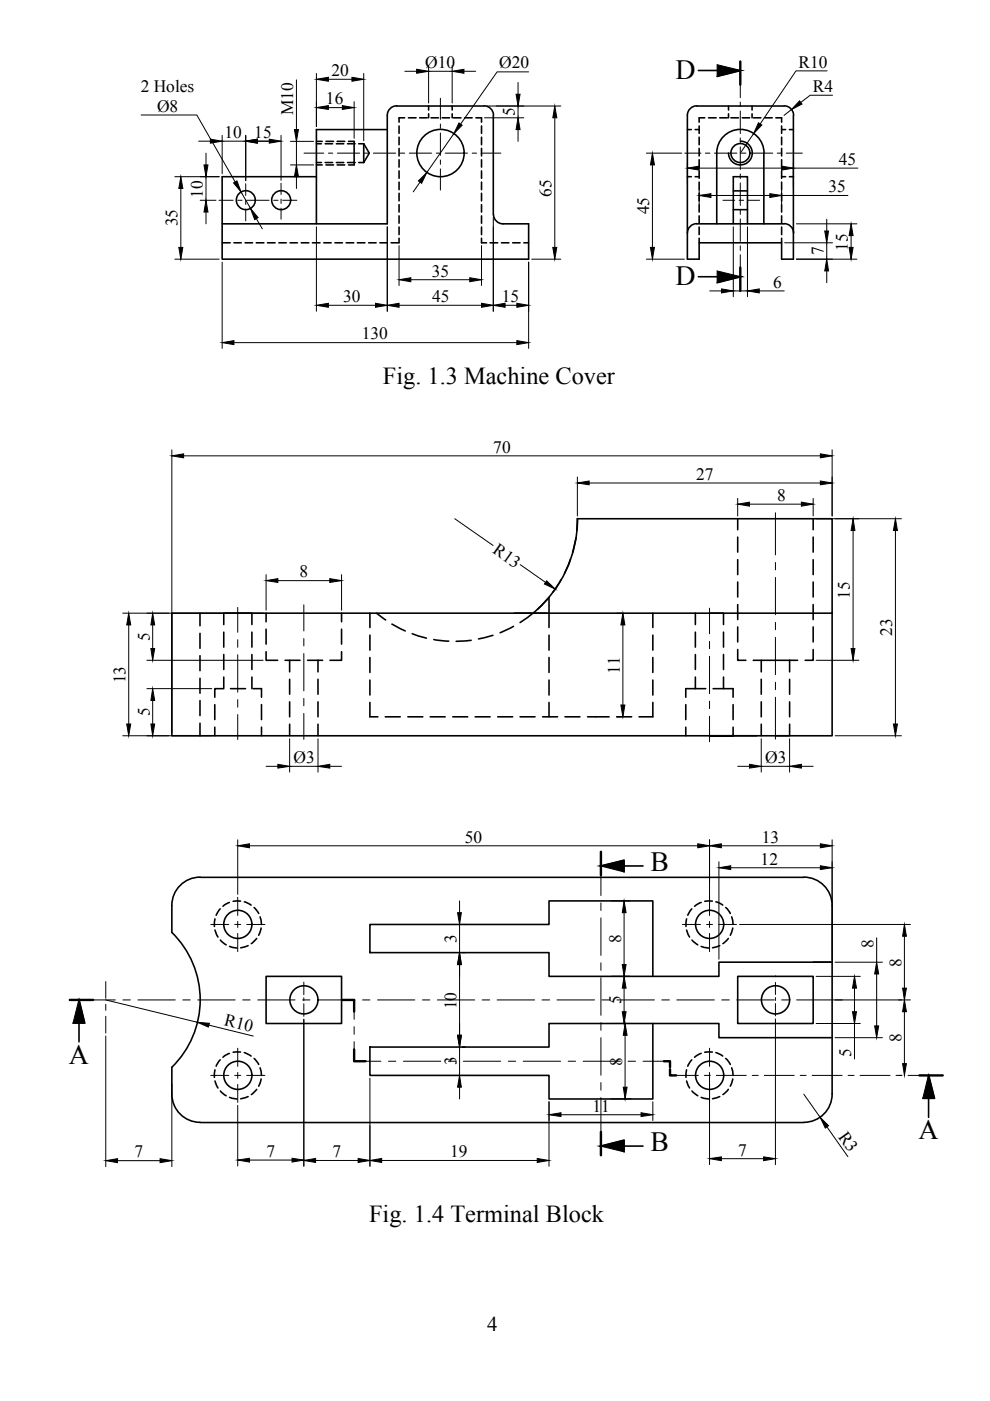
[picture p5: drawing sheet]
<svg xmlns="http://www.w3.org/2000/svg" width="210mm" height="297mm" viewBox="0 0 210 297" stroke-linecap="round" stroke-linejoin="round" font-family="sans-serif">
<!-- layer: 0 -->
<g fill="none" stroke="#000" stroke-width=".34">
<path d="M148.1 14.9h8.9M157.1 14.9l-5.1 1.3M67.1 37.5h-20v17.4h65v-7.4h-5.5a2.01 2.01 0 0 1-2-2.1M67.1 34.5h1M67.1 35h1.2M67.1 30.5h1M67.1 30h1.2M68.9 34.5h1.6M68.9 30.5h1.6M69.1 35h1.6M69.1 30h1.6M71.3 34.5h1.6"/>
<path d="M71.3 30.5h1.6M71.5 35h1.6M71.5 30h1.6M73.7 34.5h1.6M73.7 30.5h1.6M73.9 30h1.2v5h-1.2M76.1 34.5h1M76.1 30.5h1M77.1 30.5l1.2 2-1.2 2M77.1 30.5v4M82.1 27.5h-15v20M82.1 24.5v23h-35"/>
<path d="M84.1 22.5h18.5M84.1 22.4a2.01 2.01 0 0 0-2 2M84.6 26.7v1.6M84.6 29.1v1.6M84.6 31.5v1.6M84.6 33.9v1.5M84.6 36.2v1.6M84.6 38.6v1.6M85.8 25h-1.2v.9M86.6 25h1.6M89 25h1.6M90.9 22.5v.8"/>
<path d="M90.9 24.1v.9M91.4 25h1.5M93.8 25h1.5M95.9 22.5v.8M95.9 24.1v.9M96.1 25h1.6M98.5 25h1.6M100.9 25h1.2v.9M102.1 26.7v1.6M102.1 29.1v1.6M102.1 31.5v1.6M102.1 33.9v1.5"/>
<path d="M102.1 36.2v1.6M102.1 38.6v1.6M102.6 22.4a2.01 2.01 0 0 1 2 2M104.6 24.5v21M145.7 24.5v30.4h2.5v-4.4M145.7 37.5h.9M145.7 27.5h.9M147.4 37.5h.8M147.4 27.5h.8M147.7 22.5h18.5M147.8 22.4a2.01 2.01 0 0 0-2.1 2M148.2 26.7v1.6"/>
<path d="M148.2 29.1v1.6M148.2 31.5v1.6M148.2 33.9v1.5M148.2 36.2v1.6M148.2 38.6v1.6M149.4 25h-1.2v.9M150.2 25h1.6M152 32.4a5 5 0 0 1 5-5 5 5 0 0 1 5 5M152 32.5v15M152.6 25h1.6M154.5 22.5v.8M154.5 24.1v.9"/>
<path d="M155 25h1.6M157 29.9a2.52 2.52 0 0 1 2.5 2.5 2.52 2.52 0 0 1-2.5 2.6 2.52 2.52 0 0 1-2.5-2.6M157.4 25h1.5M159.5 22.5v.8M159.5 24.1v.9M159.8 25h1.5M162 32.5v15M162.1 25h1.6M164.5 25h1.2v.9M165.7 37.5h.9M165.7 27.5h.9M165.7 26.7v1.6"/>
<path d="M165.7 29.1v1.6M165.7 31.5v1.6M165.7 33.9v1.5M165.7 36.2v1.6M165.7 38.6v1.6M166.3 22.4a2.01 2.01 0 0 1 2 2M167.4 37.5h.8M167.4 27.5h.8M168.2 24.5v30.4h-2.5v-4.4M47.1 51.5h1.7M49.6 51.5h1.6M52 51.5h1.5"/>
<path d="M54.3 51.5h1.7M56.7 51.5h1.6M59.1 51.5h1.6M61.5 51.5h1.6M63.9 51.5h1.6M66.2 51.5h1.6M68.7 51.5h1.5M71 51.5h1.6M73.4 51.5h1.6M75.8 51.5h1.6M78.2 51.5h1.5M80.5 51.5h1.6"/>
<path d="M84.6 50.5v1h-1.7M84.6 41v1.6M84.6 43.4v1.6M84.6 45.8v1.5M84.6 48.1v1.6M102.1 50.5v1h1.1M102.1 41v1.6M102.1 43.4v1.6M102.1 45.8v1.5M102.1 48.1v1.6M103.9 51.5h1.6M106.3 51.5h1.6"/>
<path d="M108.7 51.5h1.6M111.1 51.5h1M147.7 47.5h18.5M147.8 47.4a2.01 2.01 0 0 0-2.1 2M148.1 58.7h8.9M148.2 51.5h17.5M148.2 41v1.6M148.2 43.4v1.6M148.2 45.8v1.5M148.2 48.1v1.6M155.5 47.5v-10h3v10M155.5 44.5h3"/>
<path d="M155.5 40.5h3M157.1 58.7l-5.1 1.2M165.7 41v1.6M165.7 43.4v1.6M165.7 45.8v1.5M165.7 48.1v1.6M166.3 47.4a2.01 2.01 0 0 1 2 2M120.9 118.6l-1.2 2.9M122.1 114l-.7 3.1M122.3 112.4l.1-2.4h54v46h-140v-26h140M122.5 110a26 26 0 0 1-9.4 20M156.4 110v2.3"/>
<path d="M156.4 113.9v3.2M156.4 118.7v3.1M172.4 110v2.3M172.4 113.9v3.2M172.4 118.7v3.1M42.4 130v2.7M42.4 134.3v3.2M42.4 139v3.2M47.4 132.4v-2.4h6v2.4M47.4 134v3.2M47.4 138.8v3.1M53.4 134v3.2"/>
<path d="M53.4 138.8v3.1M56.4 138.2v1.8h2.5M56.4 130v1.8M56.4 133.4v3.2M60.4 140h3.2M61.4 140v2.5M65.2 140h3.2M67.4 140v2.5M72.4 138.2v1.8h-2.4M72.4 130v1.8M72.4 133.4v3.2M78.4 130v3.1"/>
<path d="M78.4 134.7v3.1M78.4 139.4v3.2M79.8 130l2 1.4M83.1 132.3l2.8 1.5M87.4 134.4l3 .9M92 135.6l3.2 .3M99.9 135.8l-3.2 .2M104.5 134.7l-3 .8M108.9 132.8l-2.9 1.4M109 130h7.1M112.8 130.1l-2.5 1.9M116.2 126.8l-2.2 2.3"/>
<path d="M116.4 126.6v6.5M116.4 134.7v3.1M116.4 139.4v3.2M118.9 122.9l-1.7 2.7M138.4 130v3.1M138.4 134.7v3.1M138.4 139.4v3.2M147.4 130v2.4M147.4 134v3.2M147.4 138.8v3.1M150.4 130h3v2.4M153.4 134v3.2"/>
<path d="M153.4 138.8v3.1M156.4 137.7v2.3h1.7M156.4 123.4v3.2M156.4 128.2v3.2M156.4 132.9v3.2M159.7 140h7.7M161.4 140v2.5M167.4 140h1.7M167.4 140v2.5M172.4 137.7v2.3h-1.7M172.4 123.4v3.2M172.4 128.2v3.2"/>
<path d="M172.4 132.9v3.2M42.4 143.8v3.2M42.4 148.5v3.2M42.4 153.3v2.7M45.5 149.4v3.2M45.5 154.2v1.8M47.3 146h-1.8v1.8M47.4 143.6v2.4M48.9 146h3.2M53.4 143.6v2.4M53.7 146h1.7v1.8M55.4 149.4v3.2"/>
<path d="M55.4 154.2v1.8M61.4 144v3.2M61.4 148.8v3.2M61.4 153.5v2.5M67.4 144v3.2M67.4 148.8v3.2M67.4 153.5v2.5M78.4 144.2v3.2M78.4 148.9v3.1h1.7M81.7 152h3.2M86.5 152h3.1M91.2 152h3.2"/>
<path d="M96 152h3.2M100.7 152h3.2M105.5 152h3.2M110.3 152h3.1M115 152h3.2M116.4 144.2v3.2M116.4 148.9v3.1M119.8 152h3.2M124.6 152h4.5M130.8 152h3.1M138.4 148.9v3.1h-2.9M138.4 144.2v3.2"/>
<path d="M145.4 149.4v3.2M145.4 154.2v1.8M147.4 143.6v2.4h-2v1.8M147.4 146h2.2M151.2 146h2.2M153.4 143.6v2.4h2v1.8M155.4 154.2v1.8h-5h10M155.4 149.4v3.2M161.4 144v3.2M161.4 148.8v3.2M161.4 153.5v2.5M167.4 153.5v2.5h-3"/>
<path d="M167.4 144v3.2M167.4 148.8v3.2M36.4 197.7a20 20 0 0 1 0 28.6M42.4 186h128M42.4 186a6 6 0 0 0-6 6v5.7M45.6 194.8l-.1 1.6M45.6 197.2l.6 1.5M46.7 192.7l-.9 1.4M46.7 199.3l1.2 1M48.6 191.3l-1.3 .9M51 191.1h-1.6M51.8 191.2l1.4 .7"/>
<path d="M53.9 192.4l.9 1.3M54.4 199l-1.1 1.1M55.1 194.4l.3 1.6M55.4 196.8l-.6 1.5M78.4 196h38v-5h22v16h-22v-5h-38zM127.3 183.6l5-1.2v2.5M127.4 183.6h8.9M145.6 194.8l-.2 1.6M145.6 197.2l.6 1.5M146.7 192.7l-.9 1.4M146.7 199.3l1.2 1M148.7 191.3l-1.4 .9"/>
<path d="M151 191.1h-1.6M151.8 191.2l1.4 .7M153.9 192.4l.9 1.3M154.4 199l-1.1 1.1M155.1 194.4l.3 1.6M155.3 196.8l-.5 1.5M170.4 186a6 6 0 0 1 6 6v40M16.7 211.9l1.3 5h-2.5M16.7 212v8.9M48.7 200.7l1.5 .3M52.6 200.5l-1.6 .5M56.4 207h16v10h-16z"/>
<path d="M138.4 217h14v3h24M148.7 200.7l1.6 .3M152.6 200.5l-1.5 .5M156.4 207h16v10h-16zM172.4 204h4h-24v3h-14M36.4 232a6 6 0 0 0 6 6M36.4 226.3v5.7M42.4 238h128M45.6 226.8l-.1 1.6M45.6 229.2l.6 1.5M46.7 224.7l-.9 1.4M46.7 231.3l1.2 1"/>
<path d="M48.6 223.4l-1.3 .8M48.7 232.7l1.5 .3M51 223.1h-1.6M51.8 223.2l1.4 .7M52.6 232.5l-1.6 .5M53.9 224.4l.9 1.3M54.4 231l-1.1 1.1M55.1 226.4l.3 1.6M55.4 228.8l-.6 1.5M78.4 222h38v-5h22v16h-22v-5h-38zM145.6 226.8l-.2 1.6M145.6 229.2l.6 1.5"/>
<path d="M146.7 224.7l-.9 1.4M146.7 231.3l1.2 1M148.7 223.4l-1.4 .8M148.7 232.7l1.6 .3M151 223.1h-1.6M151.8 223.2l1.4 .7M152.6 232.5l-1.5 .5M153.9 224.4l.9 1.3M154.4 231l-1.1 1.1M155.1 226.4l.3 1.6M155.3 228.8l-.5 1.5M176.4 232a6 6 0 0 1-6 6"/>
<path d="M196.9 227.9l1.2 5h-2.4M196.9 228v8.9M127.3 243l5-1.3v2.5M127.4 243h8.9"/>
<circle cx="93.4" cy="32.4" r="5"/>
<circle cx="157" cy="32.4" r="2.01"/>
<circle cx="52.1" cy="42.4" r="2.01"/>
<circle cx="59.6" cy="42.4" r="2.01"/>
<circle cx="50.4" cy="196" r="2.98"/>
<circle cx="150.5" cy="196" r="2.98"/>
<circle cx="64.4" cy="212" r="2.98"/>
<circle cx="164.4" cy="212" r="2.98"/>
<circle cx="50.4" cy="228" r="2.98"/>
<circle cx="150.5" cy="228" r="2.98"/>
</g>
<g fill="none" stroke="#000" stroke-width=".21">
<path d="M62.9 16.9v10.6M67.1 15.6v11.2M69.6 16.8h5M77.1 15.6v14.2M85.8 15.1h2.5M90.9 13.9v7.9M90.9 15.1h5M95.9 13.9v7.9M98.4 15.1h2.5M109.8 17.5v2.5M112.1 15.2h-6.7l-7.8 11.1M157 17.9v2.8"/>
<path d="M175.4 15h-6.6l-7.6 11.2M29.9 24.4h11.8l8.2 14.2M37.1 37.5h9.4M38.3 40v12.5M42.1 29.9h2.5M43.7 32.5v2.5M43.7 37.5v5M47.1 28.7v8.1M47.1 29.9h5M52.1 28.7v9.6M52.1 38.9v2.5M54.6 29.9h2.5"/>
<path d="M59.6 28.7v9.5M59.6 38.9v2.3M61.6 30h4.9M61.6 35h4.9M62.9 30v5M62.9 37.5v2.5M64.5 32.5h4.2M69.6 32.5h1M69.6 22.8h3M71.5 32.5h4.8M75.1 21.5v7.8M77.2 32.5h1"/>
<path d="M79.1 32.5h4.8M84.9 32.5h.9M86.8 32.5h4.7M89.1 38.6l-1.5 2.1M92.5 32.5h.9M93.4 20.8v4.5M93.4 26.3v.9M93.4 28.2v4.7M93.4 33.9v.9M93.4 35.8v4.5M94.4 32.5h4.7M96.2 28.4l-5.7 8.2"/>
<path d="M100.1 32.5h.9M102 32.5h4.2M102.7 25h8.4M103.2 22.5h15.7M109.8 22.5v2.5M109.8 27.5v2.5M117.6 25v27.5M137.1 32.5h7.5M138.3 35v17.5M145.2 32.5h3.4M145.7 34.4v4.7M148.2 35.6h17.5"/>
<path d="M149.5 32.5h1M151.5 32.5h4.7M157 21.6v1M157 23.5v4.8M157 29.3v.9M157 31.2v4.7M157 36.9v.9M157 38.8v4.8M157.2 32.5h.9M159.1 32.5h4.8M159.8 28.3l-2.8 4.2M164.8 32.5h1"/>
<path d="M166.7 32.5h3.4M167.8 23.2l-1.6 1.3M168.2 34.4v5.4M168.2 35.6h13.7M176.5 20.2h-4.7l-2 1.5M37.1 54.9h9.4M42.4 42.5h3.4M43.7 45v2.5M46.4 42.5h3M47.1 55.6v18.3M50.4 42.5h.9M51.1 40.7l2 3.5"/>
<path d="M52.1 42.4v.9M52.1 44.3v2.5M52.3 42.5h4.8M54.3 46.4l1.3 2.1M58 42.5h1M59.6 42.2v.9M59.6 44.1v2.4M59.9 42.5h3M67.1 48.1v17.9M82.1 48.1v17.9M84.6 52.1v8.4M87.1 59.3h12.5"/>
<path d="M102.1 52.1v8.4M104.6 46.1v19.9M112.1 55.6v18.3M112.7 54.9h6.2M137.1 54.9h8M148.2 40.2v3.1M150.7 41.4h12.5M153.3 42.5h2.5M155.5 48.1v14.8M156.7 42.5h1M157 44.5v1M157 46.4v4.8"/>
<path d="M157 52.1v1M157 54v2.7M158.5 48.1v14.8M158.6 42.5h2.5M165.7 40.2v3.1M165.7 41.4h14.1M166.4 51.5h10.1M168.9 54.9h12.8M168.9 47.5h12.8M175.3 46.5v2.5M175.3 51.5v3.4M175.3 57.4v2.5"/>
<path d="M180.5 50v2.5M49.6 72.6h60M69.6 64.7h10M84.6 64.7h17.5M107.1 64.7h2.5M150.5 61.7h2.5M155.5 61.7h3M161 61.7h5.3M36.4 95.4v60M38.9 96.6h135M176.4 95.4v14M96.4 110l8.1 5.7"/>
<path d="M110.3 119.7l5.4 3.8M122.4 101.1v8.3M124.9 102.4h49M156.4 105.7v3.7M158.9 106.9h11M164.4 108.7v8.9M164.4 119.3v1.5M172.4 105.7v3.7M173 110h18.1M180.9 112.5v25M189.9 112.5v41M26 130h29.8"/>
<path d="M27.3 132.5v21M31.1 140h24.7M32.4 132.5v5M50.4 128.8v5.3M50.4 135.6v1.6M50.4 138.8v8M56.4 121.8v7.6M58.9 123.1h11M64.4 128.2v5.6M64.4 135.4v1.5M64.4 138.6v7.9M72.4 121.8v7.6"/>
<path d="M130.8 130h1M132.1 132.5v17M150.4 128.9v5.5M150.4 136v1.5M150.4 139.1v8M164.4 122.4v7.9M164.4 132v1.5M164.4 135.1v7.9M173 140h9.1M26 156h18.9M31.1 146h13.8M32.4 148.5v5"/>
<path d="M50.4 148.3v1.6M50.4 151.5v5.3M61.4 156.6v7.1M64.4 148.1v1.5M64.4 151.3v5.5M67.4 156.6v7.1M130.8 152h1M150.4 148.7v1.5M150.4 151.8v5.5M161.4 156.6v7.1M164.4 144.7v1.5M164.4 147.8v8.9"/>
<path d="M167.4 156.6v7.1M177.1 156h14M50.4 178.1v11.5M52.9 179.3h95M56.4 162.5h2.5M61.4 162.5h6M69.9 162.5h2.5M150.4 178.1v16M152.9 179.3h21M156.4 162.5h2.5M161.4 162.5h6M169.9 162.5h2.5"/>
<path d="M176.4 178.1v25.3M44.7 196h3.8M49.8 196h1.2M50.4 190.2v3.9M50.4 195.4v1.2M50.4 197.9v3.9M52.3 196h3.9M97.4 191v2.5M97.4 196v6M98 196h.7M127.4 182.6v7.3M127.4 191.4v1.6"/>
<path d="M127.4 194.6v8M129.6 191h4M132.3 193.5v11M144.7 196h3.8M149.8 196h1.3M150.4 195.4v1.2M150.4 197.9v3.9M152.3 196h3.9M152.4 182.7v20.7M154.9 184h19M156.8 196h36.2M185.9 198.8v5.2"/>
<path d="M191.8 198.5v11M14.8 212h9.7M22.4 212l19.5 4.7M22.4 208.1v3.6M22.4 212.9v1.3M22.4 215.5v3.5M22.4 219.7v27.7M26.1 212h1.5M29.2 212h8M38.8 212h1.5M41.9 212h8M44.3 217.3l9.4 2.4"/>
<path d="M51.5 212h1.5M54.6 212h8M64.2 212h1.5M64.4 208.2v2.7M64.4 211.5v.7M64.4 212.8v2.7M64.4 216.1v31.2M67.3 212h8M75.1 212v4.1M75.1 217.7v1.6M76.9 212h1.5M80 212h8"/>
<path d="M89.6 212h1.5M92.7 212h8M97.4 204.5v15M98 202h.7M102.2 212h1.6M105.4 212h8M114.9 212h1.6M118.1 212h8M127.4 204.1v1.6M127.4 207.3v8M127.4 216.8v1.6M127.6 212h1.6"/>
<path d="M129.5 217h4.3M129.6 207h4M130.8 212h8M132.3 209.5v5M132.5 219.5v11M140.3 212h1.6M143.5 212h8M153 212h1.6M156.2 212h8M164.4 208.3v2.6M164.4 211.5v.6M164.4 212.8v2.6"/>
<path d="M164.4 216v30.9M165.7 212h1.6M168.9 212h24.1M173 207h9.4M173 217h9.4M177.1 204h10M181.2 209.5v5M181.2 217v7.5M185.9 206.5v11M191.8 214.5v11M36.4 229.7v17.7M44.7 228h3.8"/>
<path d="M49.8 228h1.2M50.4 222.3v3.8M50.4 227.4v1.2M50.4 229.9v3.8M50.4 234.4v12.8M52.3 228h3.9M75.1 220.9v4.1h5.7M78.4 228.6v18.7M82.4 225h1.5M85.5 225h8M95.1 225h1.5M97.4 222v6"/>
<path d="M97.4 230.5v2.5M98 222h.7M98 228h.7M98.2 225h8M107.8 225h1.5M110.9 225h8M116.4 233.6v13.7M118.9 236.3h17M120.5 225h1.5M123.6 225h8M127.4 220v8M127.4 229.5v1.6"/>
<path d="M127.4 232.7v7.3M129.5 233h4.3M133.2 225h1.5M136.3 225h5.8v3h6M138.4 233.6v4M149.3 228h1.3M150.4 222.3v3.8M150.4 227.4v19.5M151.9 228h6.3M159.5 228h1.3M162 228h6.4M169.7 228h1.2"/>
<path d="M170.4 232l3.5 4.9M172.2 228h6.3M175.3 238.9l4.5 6.3M177.1 220h10M179.8 228h1.3M182.4 228h6.3M190 228h1.2M192.5 228h3.4M24.9 246.1h9M52.9 246h9M66.9 246h9M80.9 246h33"/>
<path d="M152.9 245.7h9"/>
</g>
<g fill="#000" stroke="#000" stroke-width=".21">
<path d="M67.1 16.8l2.5-.4v.8zM74.6 16.4l2.5 .4-2.5 .4zM88.3 14.7l2.6 .4-2.6 .4zM95.9 15.1l2.5-.4v.8zM109.4 20h.9l-.5 2.5zM38.3 37.5l.5 2.5h-.9zM43.3 35h.8l-.4 2.5zM44.6 29.5l2.5 .4-2.5 .5zM49.5 38.8l.7-.4 .9 2.3zM52.1 29.9l2.5-.4v.9zM57.1 29.5l2.5 .4-2.5 .5zM62.9 35l.4 2.5h-.9z"/>
<path d="M62.4 27.5h.9l-.4 2.5zM67.1 22.8l2.5-.4v.8zM72.6 22.4l2.5 .4-2.5 .4zM90.5 36.6l-1.1 2.3-.7-.5zM97.3 26.1l.7 .4-1.8 1.9zM109.8 25l.5 2.5h-.9zM117.6 22.5l.5 2.5h-.9zM138.3 32.5l.5 2.5h-.9zM145.7 35.6l2.5-.4v.9zM160.8 26l.7 .5-1.7 1.8zM165.7 35.2l2.5 .4-2.5 .5zM169.5 21.4l.5 .7-2.2 1.1z"/>
<path d="M37.9 52.5h.9l-.5 2.4zM43.7 42.5l.4 2.5h-.8zM53.1 44.2l1.6 1.9-.7 .5zM84.6 59.3l2.5-.4v.8zM99.6 58.9l2.5 .4-2.5 .4zM117.2 52.5h.9l-.5 2.4zM137.9 52.5h.9l-.5 2.4zM148.2 41.4l2.5-.3v.8zM163.2 41.1l2.5 .3-2.5 .5zM175.3 54.9l.4 2.5h-.8zM174.9 49h.8l-.4 2.5zM180 52.5h.9l-.4 2.4z"/>
<path d="M180.5 47.5l.4 2.5h-.9zM47.1 72.6l2.5-.4v.9zM67.1 64.7l2.5-.4v.9zM79.6 64.3l2.5 .4-2.5 .5zM82.1 64.7l2.5-.4v.9zM102.1 64.3l2.5 .4-2.5 .5zM104.6 64.7l2.5-.4v.9zM109.6 72.2l2.5 .4-2.5 .5zM109.6 64.3l2.5 .4-2.5 .5zM153 61.3l2.5 .4-2.5 .4zM158.5 61.7l2.5-.4v.8zM36.4 96.6l2.5-.4v.9z"/>
<path d="M173.9 96.2l2.5 .4-2.5 .5zM122.4 102.4l2.5-.4v.8zM156.4 106.9l2.5-.4v.8zM169.9 106.5l2.5 .4-2.5 .4zM173.9 102l2.5 .4-2.5 .4zM180.9 110l.4 2.5h-.8zM189.9 110l.4 2.5h-.9zM27.3 130l.4 2.5h-.8zM32.4 130l.4 2.5h-.8zM32 137.5h.8l-.4 2.5zM56.4 123.1l2.5-.4v.8zM69.9 122.7l2.5 .4-2.5 .4z"/>
<path d="M115.9 123.1l1.8 1.8-2.3-1.1zM132.1 130l.4 2.5h-.9zM180.5 137.5h.8l-.4 2.5zM26.9 153.5h.8l-.4 2.5zM32.4 146l.4 2.5h-.8zM32 153.5h.8l-.4 2.5zM131.6 149.5h.9l-.4 2.5zM189.4 153.5h.9l-.4 2.5zM50.4 179.3l2.5-.4v.8zM58.9 162.1l2.5 .4-2.5 .4zM67.4 162.5l2.5-.4v.8zM147.9 178.9l2.5 .4-2.5 .4z"/>
<path d="M150.4 179.3l2.5-.4v.8zM158.9 162.1l2.5 .4-2.5 .4zM167.4 162.5l2.5-.4v.8zM173.9 178.9l2.5 .4-2.5 .4zM97 193.5h.8l-.4 2.5zM132.3 191l.4 2.5h-.8zM152.4 184l2.5-.4v.8zM173.9 183.6l2.5 .4-2.5 .4zM191.8 196l.4 2.5h-.8zM16.7 211.9l1.3 5h-2.5zM41.9 216.7l2.5 .3-.2 .8zM97.4 202l.4 2.5h-.8z"/>
<path d="M97 219.5h.8l-.4 2.5zM132.3 207l.4 2.5h-.8zM131.9 214.5h.8l-.4 2.5zM131.9 204.5h.8l-.4 2.5zM132.5 217l.5 2.5h-.8zM181.2 207l.4 2.5h-.9zM180.7 214.5h.9l-.4 2.5zM185.4 217.5h.9l-.4 2.5zM185.9 204l.4 2.5h-.9zM191.4 209.5h.8l-.4 2.5zM191.8 212l.4 2.5h-.8zM97.4 228l.4 2.5h-.8z"/>
<path d="M116.4 236.3l2.5-.4v.8zM132.2 230.5h.8l-.5 2.5zM135.9 235.9l2.5 .4-2.5 .4zM173.9 236.9l1.8 1.8-.7 .5zM191.4 225.5h.8l-.4 2.5zM196.9 227.9l1.2 5h-2.4zM22.4 246.1l2.5-.4v.8zM33.9 245.7l2.5 .4-2.5 .4zM50.4 246l2.5-.4v.8zM61.9 245.6l2.5 .4-2.5 .4zM64.4 246l2.5-.4v.9zM75.9 245.6l2.5 .4-2.5 .5z"/>
<path d="M78.4 246l2.5-.4v.9zM113.9 245.6l2.5 .4-2.5 .5zM150.4 245.7l2.5-.4v.8zM161.9 245.3l2.5 .4-2.5 .4z"/>
<path d="M152 13.7l5.1 1.2h-5.1zM152 14.9v1.3l5.1-1.3z"/>
<path d="M152 57.4l5.1 1.3h-5.1zM152 58.7v1.2l5.1-1.2z"/>
<path d="M127.3 183.6l5-1.2v1.2zM127.3 183.6l5 1.3v-1.3z"/>
<path d="M127.3 243l5-1.3v1.3zM127.3 243l5 1.2v-1.2z"/>
</g>
<path d="M157 13v4.9M157 56.7v5M127.4 180.6v4.9M14.8 212h5M72.7 212h2.4v2.5M75.1 222.5v2.5h2.4M127.4 240v4.9M140.7 225h1.4v1.2M142.1 226.7v1.3h1.3M194.9 228h5" fill="none" stroke="#000" stroke-width=".51"/>
<g font-size="5.9">
<text x="143.2" y="16.7">D</text>
<text x="143.2" y="60.4">D</text>
<text x="137.9" y="184.6">B</text>
<text x="14.6" y="225.5">A</text>
<text x="137.9" y="244">B</text>
<text x="194.8" y="241.5">A</text>
</g>
<g font-size="5.2">
<text x="81.2" y="81.3">Fig. 1.3 Machine Cover</text>
<text x="78.3" y="259.1">Fig. 1.4 Terminal Block</text>
</g>
<text font-size="4.4" x="103.3" y="282.2">4</text>
<g font-size="3.7">
<text x="70.3" y="16.1">20</text>
<text x="90.2" y="14.4">Ø10</text>
<text x="105.9" y="14.5">Ø20</text>
<text x="169.3" y="14.4">R10</text>
<text x="29.8" y="19.5">2 Holes</text>
<text x="33.3" y="23.7">Ø8</text>
<text x="69.1" y="22.1">16</text>
<text x="172.3" y="19.6">R4</text>
<text x="47.6" y="29.3">10</text>
<text x="53.9" y="29.3">15</text>
<text x="62.2" y="24.4" transform="rotate(-90 62.2 24.4)">M10</text>
<text x="109.2" y="24.6" transform="rotate(-90 109.2 24.6)">5</text>
<text x="177.8" y="35">45</text>
<text x="43" y="42" transform="rotate(-90 43 42)">10</text>
<text x="117" y="41.8" transform="rotate(-90 117 41.8)">65</text>
<text x="175.7" y="40.8">35</text>
<text x="137.7" y="45.5" transform="rotate(-90 137.7 45.5)">45</text>
<text x="37.7" y="48" transform="rotate(-90 37.7 48)">35</text>
<text x="179.8" y="53.2" transform="rotate(-90 179.8 53.2)">15</text>
<text x="91.6" y="58.6">35</text>
<text x="174.6" y="54.1" transform="rotate(-90 174.6 54.1)">7</text>
<text x="72.8" y="64.1">30</text>
<text x="91.6" y="64.1">45</text>
<text x="106.4" y="64.1">15</text>
<text x="163.9" y="61">6</text>
<text x="76.7" y="72">130</text>
<text x="104.6" y="96">70</text>
<text x="147.6" y="101.7">27</text>
<text x="164.7" y="106.2">8</text>
<text x="104.3" y="117" transform="rotate(35 104.3 117)">R13</text>
<text x="63.5" y="122.4">8</text>
<text x="180.2" y="126.9" transform="rotate(-90 180.2 126.9)">15</text>
<text x="31.7" y="135.9" transform="rotate(-90 31.7 135.9)">5</text>
<text x="189.2" y="134.7" transform="rotate(-90 189.2 134.7)">23</text>
<text x="131.4" y="142.8" transform="rotate(-90 131.4 142.8)">11</text>
<text x="26.6" y="144.9" transform="rotate(-90 26.6 144.9)">13</text>
<text x="31.7" y="151.9" transform="rotate(-90 31.7 151.9)">5</text>
<text x="62.3" y="161.8">Ø3</text>
<text x="162.2" y="161.8">Ø3</text>
<text x="98.5" y="178.6">50</text>
<text x="161.5" y="178.6">13</text>
<text x="161.3" y="183.3">12</text>
<text x="96.8" y="199.9" transform="rotate(-90 96.8 199.9)">3</text>
<text x="131.7" y="199.9" transform="rotate(-90 131.7 199.9)">8</text>
<text x="185.2" y="201.1" transform="rotate(-90 185.2 201.1)">8</text>
<text x="191.1" y="204.9" transform="rotate(-90 191.1 204.9)">8</text>
<text x="96.8" y="214" transform="rotate(-90 96.8 214)">10</text>
<text x="131.7" y="212.9" transform="rotate(-90 131.7 212.9)">5</text>
<text x="47.4" y="217.4" transform="rotate(14 47.4 217.4)">R10</text>
<text x="191.1" y="220.9" transform="rotate(-90 191.1 220.9)">8</text>
<text x="96.8" y="225.8" transform="rotate(-90 96.8 225.8)">3</text>
<text x="131.9" y="225.9" transform="rotate(-90 131.9 225.9)">8</text>
<text x="180.5" y="224.1" transform="rotate(-90 180.5 224.1)">5</text>
<text x="125.6" y="235.7">11</text>
<text x="28.5" y="245.4">7</text>
<text x="56.5" y="245.3">7</text>
<text x="70.5" y="245.4">7</text>
<text x="95.4" y="245.4">19</text>
<text x="156.5" y="245">7</text>
<text x="177.6" y="241" transform="rotate(55 177.6 241)">R3</text>
</g>
</svg>
